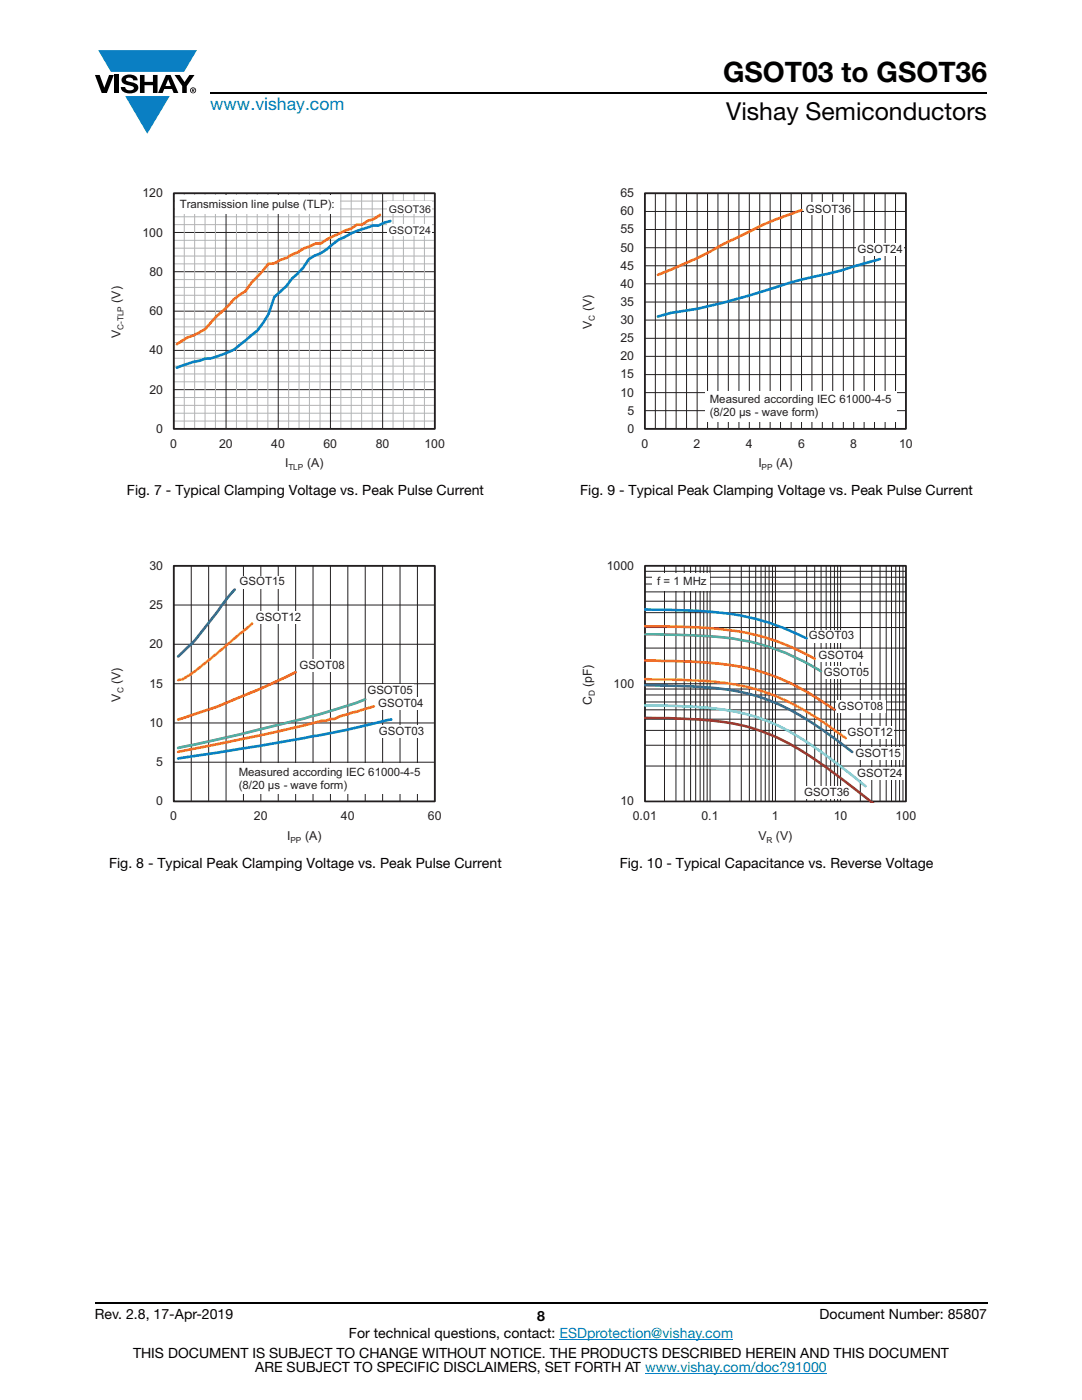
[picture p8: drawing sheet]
<svg xmlns="http://www.w3.org/2000/svg" width="216mm" height="279mm" viewBox="0 0 216 279" stroke-linecap="round" stroke-linejoin="round" font-family="sans-serif">
<g fill="#0a7fc3">
<path d="M19.6 10h19.7l-2.6 4.3h-1.1h-13.5z"/>
<path d="M25 19.2h8.9l-4.5 7.5z"/>
</g>
<g fill="#000">
<path d="M18.9 15h1l.9 2.5 1-2.5h.9l-1.4 3.6h-1zM22.9 15h.9v3.6h-.9zM24.6 15.3a2.1 2.1 0 0 1 2.8 .3l.1 .4h-.9a.79 .79 0 0 0-.7-.5 .79 .79 0 0 0-.8 .4l.3 .3 1 .2a1.08 1.08 0 0 1 1.2 1 1.08 1.08 0 0 1-1.1 1.2 1.73 1.73 0 0 1-2.4-1.2h.9a.96 .96 0 0 0 .8 .6 .96 .96 0 0 0 .9-.4 1.31 1.31 0 0 0-1.2-.6 1.03 1.03 0 0 1-1.1-.6 1.03 1.03 0 0 1 .2-1.1zM27.9 15h.9v1.3h1.7v-1.3h.9v3.6h-.9v-1.6h-1.7v1.6h-.9zM34.8 15h1.1l.9 1.4 1-1.4h1l-1.5 2.2v1.4h-.9v-1.4z"/>
<path d="M33.6 15.9l.5 1.3h-1.1zM33.1 15l-1.6 3.6h1l.3-.8h1.5l.3 .8h1l-1.6-3.6z"/>
<path d="M38.4 17.8h.2v.2h-.2zM38.3 17.7v.7h.1v-.3l.4 .3-.2-.3 .2-.2-.1-.2z"/>
<path d="M38.1 18a.46 .46 0 0 1 .9 0 .46 .46 0 0 1-.9 0zM37.9 18a.6 .6 0 0 0 1.2 0 .6 .6 0 0 0-1.2 0z"/>
</g>
<path d="M42 18.6h155M18.9 260h178.1" fill="none" stroke="#000" stroke-width=".36"/>
<path d="M111.6 267.3h34.7M128.7 274h36.3" fill="none" stroke="#007ec4" stroke-width=".2"/>
<path d="M19.1 37.3h69.7v57.1h-69.7z" fill="#fff"/>
<g fill="none" stroke="#b2b4b6" stroke-width=".2">
<path d="M36.8 38.6v47M38.8 38.6v47M40.9 38.6v47M43 38.6v47M47.2 38.6v47M49.3 38.6v47M51.3 38.6v47M53.4 38.6v47M57.6 38.6v47M59.7 38.6v47M61.7 38.6v47M63.9 38.6v47"/>
<path d="M68 38.6v47M70.1 38.6v47M72.2 38.6v47M74.3 38.6v47M78.4 38.6v47M80.5 38.6v47M82.6 38.6v47M84.7 38.6v47M34.7 58.9h52.1M34.7 57.4h52.1M34.7 55.8h52.1M34.7 52.7h52.1"/>
<path d="M34.7 51.1h52.1M34.7 49.5h52.1M34.7 48h52.1M34.7 44.8h52.1M34.7 43.3h52.1M34.7 41.7h52.1M34.7 40.1h52.1M34.7 79.3h52.1M34.7 76.2h52.1M34.7 74.6h52.1M34.7 73.1h52.1M34.7 71.5h52.1"/>
<path d="M34.7 68.4h52.1M34.7 66.8h52.1M34.7 65.2h52.1M34.7 63.7h52.1M34.7 60.5h52.1M34.7 84h52.1M34.7 82.5h52.1M34.7 80.9h52.1"/>
</g>
<path d="M34.7 38.6h52.1v47h-52.1zM45.1 38.6v47M55.5 38.6v47M65.9 38.6v47M76.3 38.6v47M34.7 54.2h52.1M34.7 46.4h52.1M34.7 77.8h52.1M34.7 69.9h52.1M34.7 62.1h52.1" fill="none" stroke="#231f20" stroke-width=".2"/>
<path d="M34.7 38.6h52.1v47h-52.1z" fill="none" stroke="#231f20" stroke-width=".35"/>
<path d="M77.9 44.1l-1.1 .3-1.3 .6h-1l-1.1 .4a21 21 0 0 0-7 3.3l-2.4 1.8-1.2 .5-1.2 .7-1.1 1.8-2.2 2.1-1.2 1.5-2.4 2.2-1.1 3.3-1.1 1.8-1.1 1.6-3.5 2.8a11.9 11.9 0 0 1-4.7 2.4l-1.1 .3-1.2 .1-1.1 .4-1.2 .2-3.3 1.2" fill="none" stroke="#0a7fc3" stroke-width=".53"/>
<path d="M75.8 42.9l-1.1 .8-1.3 .4-1.2 .7h-1l-1.2 .8-1.1 .4-3.5 1.7-1.4 .9h-1l-2.4 1-1.2 .8-1 .4-1.2 .7-1.2 .4-1.3 .7-1.2 .1-1.1 1.4-2.3 2.4-1.2 1.7-2.2 1.5-1.2 1.4a26.7 26.7 0 0 0-4.5 4.6l-2.5 1.3-1 .3-2.2 1.4" fill="none" stroke="#ef6c22" stroke-width=".53"/>
<g fill="#fff">
<path d="M35.1 38.9h32.7v3.7h-32.7z"/>
<path d="M77.4 40.2h8.8v2.6h-8.8z"/>
<path d="M77.3 44.8h8.8v2.3h-8.8z"/>
<path d="M19.1 108.3h83.7v60.4h-83.7z"/>
</g>
<g fill="none" stroke="#231f20" stroke-width=".2">
<path d="M34.7 112.9h52.1v47h-52.1zM38.2 112.9v47M41.6 112.9v47M45.1 112.9v47M48.6 112.9v47M52 112.9v47M55.5 112.9v47M59 112.9v47M62.5 112.9v47M65.9 112.9v47M69.4 112.9v47M72.9 112.9v47"/>
<path d="M76.3 112.9v47M79.8 112.9v47M83.3 112.9v47M34.7 136.5h52.1M34.7 128.6h52.1M34.7 120.7h52.1M34.7 152.1h52.1M34.7 144.3h52.1"/>
</g>
<path d="M34.7 112.9h52.1v47h-52.1z" fill="none" stroke="#231f20" stroke-width=".35"/>
<path d="M78.1 143.6l-.9 .1a196.6 196.6 0 0 1-16.5 3.6l-8.7 1.5-16.5 2.6" fill="none" stroke="#0a7fc3" stroke-width=".53"/>
<path d="M74.6 141l-6.9 2-.9 .5h-.9l-.9 .4h-.8a464.2 464.2 0 0 1-28.7 6.2" fill="none" stroke="#ef6c22" stroke-width=".53"/>
<path d="M72.9 139.6l-4.1 1.4a340.9 340.9 0 0 1-32.4 8.1l-.9 .2" fill="none" stroke="#4cb74d" stroke-width=".53"/>
<path d="M59 134.2a152.7 152.7 0 0 1-21.7 8.9l-1.8 .5" fill="none" stroke="#ed2024" stroke-width=".53"/>
<path d="M50.3 124.5l-11.3 9.4-2.6 1.7-.9 .1" fill="none" stroke="#ffc907" stroke-width=".53"/>
<path d="M46.8 117.7l-1.7 2-6.1 7.9-3.5 3.4" fill="none" stroke="#305497" stroke-width=".53"/>
<g fill="#fff">
<path d="M46.8 152.4h38.2v6.1h-38.2z"/>
<path d="M50.7 122h9.7v2.6h-9.7z"/>
<path d="M47.4 114.9h9.9v2.6h-9.9z"/>
<path d="M59.5 131.5h9.6v2.6h-9.6z"/>
<path d="M75.2 139.2h9.6v2.5h-9.6z"/>
<path d="M73 136.6h9.6v2.6h-9.6z"/>
<path d="M75.4 144.6h9.5v2.6h-9.5z"/>
<path d="M113.1 34h83.7v60.4h-83.7z"/>
</g>
<g fill="none" stroke="#231f20" stroke-width=".2">
<path d="M128.7 38.6h52.1v47h-52.1zM130.8 38.6v47M132.8 38.6v47M134.9 38.6v47M137 38.6v47M139.1 38.6v47M141.2 38.6v47M143.3 38.6v47M145.3 38.6v47M147.4 38.6v47M149.5 38.6v47M151.6 38.6v47"/>
<path d="M153.7 38.6v47M155.7 38.6v47M157.9 38.6v47M159.9 38.6v47M162 38.6v47M164.1 38.6v47M166.2 38.6v47M168.3 38.6v47M170.3 38.6v47M172.4 38.6v47M174.5 38.6v47M176.6 38.6v47"/>
<path d="M178.7 38.6v47M128.7 56.6h52.1M128.7 53h52.1M128.7 49.4h52.1M128.7 45.8h52.1M128.7 42.2h52.1M128.7 78.4h52.1M128.7 74.8h52.1M128.7 71.1h52.1M128.7 67.5h52.1M128.7 63.9h52.1M128.7 60.3h52.1"/>
<path d="M128.7 82h52.1"/>
</g>
<path d="M128.7 38.6h52.1v47h-52.1z" fill="none" stroke="#231f20" stroke-width=".35"/>
<path d="M175.6 51.7l-5.2 1.5a87.8 87.8 0 0 1-10.5 2.6l-2.6 .7a173.1 173.1 0 0 1-18.2 5.1l-5.2 .8-2.6 .8" fill="none" stroke="#0a7fc3" stroke-width=".53"/>
<path d="M159.9 41.9a76.7 76.7 0 0 0-13 5.6l-2.6 1.2a80 80 0 0 1-13 6.1" fill="none" stroke="#ef6c22" stroke-width=".53"/>
<g fill="#fff">
<path d="M140.8 78h38.2v6.1h-38.2z"/>
<path d="M160.5 40.3h9.6v2.6h-9.6z"/>
<path d="M170.9 48.4h9.5v2.6h-9.5z"/>
<path d="M113.1 108.3h83.7v60.4h-83.7z"/>
</g>
<g fill="none" stroke="#231f20" stroke-width=".2">
<path d="M128.7 120h52.1M128.7 118.1h52.1M128.7 116.6h52.1M128.7 115.2h52.1M128.7 114h52.1M128.7 112.9h52.1v47.1h-52.1zM132.6 112.9v47M134.9 112.9v47M136.5 112.9v47M137.8 112.9v47M138.8 112.9v47M139.7 112.9v47"/>
<path d="M140.4 112.9v47M141.1 112.9v47M141.7 112.9v47M145.6 112.9v47M147.9 112.9v47M149.5 112.9v47M150.8 112.9v47M151.9 112.9v47M152.7 112.9v47M153.5 112.9v47M154.1 112.9v47M154.7 112.9v47"/>
<path d="M158.6 112.9v47M161 112.9v47M162.6 112.9v47M163.8 112.9v47M164.9 112.9v47M165.7 112.9v47M166.5 112.9v47M167.1 112.9v47M167.7 112.9v47M171.7 112.9v47M174 112.9v47M175.6 112.9v47"/>
<path d="M176.8 112.9v47M177.9 112.9v47M178.7 112.9v47M179.5 112.9v47M180.2 112.9v47M128.7 138.7h52.1M128.7 137.5h52.1M128.7 129.3h52.1M128.7 125.2h52.1M128.7 122.3h52.1M128.7 136.5h52.1M128.7 152.9h52.1"/>
<path d="M128.7 148.7h52.1M128.7 145.8h52.1M128.7 143.5h52.1M128.7 141.7h52.1M128.7 140.1h52.1"/>
</g>
<path d="M128.7 112.9h52.1v47h-52.1z" fill="none" stroke="#231f20" stroke-width=".34"/>
<g fill="#fff">
<path d="M130.3 114.4h11.4v3.5h-11.4z"/>
<path d="M168.9 145h9.5v2.5h-9.5z"/>
<path d="M170.4 149.1h9.7v2.4h-9.7z"/>
<path d="M166.7 139.7h10v2.5h-10z"/>
<path d="M163.6 129.6h8.5v2.5h-8.5z"/>
<path d="M164.7 133h8.4v2.4h-8.4z"/>
<path d="M161.7 125.7h8.5v2.5h-8.5z"/>
<path d="M170.7 153.1h9.7v2.4h-9.7z"/>
<path d="M160.8 156.9h8.4v2.5h-8.4z"/>
</g>
<path d="M128.7 121.6a116.2 116.2 0 0 1 19.9 1.4 48.3 48.3 0 0 1 12.4 4.4" fill="none" stroke="#0a7fc3" stroke-width=".51"/>
<path d="M128.7 125l7.7 .1a92.3 92.3 0 0 1 10.9 .9 45.1 45.1 0 0 1 15.3 5.5" fill="none" stroke="#ef6c22" stroke-width=".51"/>
<path d="M128.7 126.6l9.1 .2a49.7 49.7 0 0 1 22.5 5.2l3.5 2" fill="none" stroke="#4cb74d" stroke-width=".51"/>
<path d="M128.7 131.8l8.6 .2a58.7 58.7 0 0 1 15.7 2.4 50.3 50.3 0 0 1 13.5 7.2" fill="none" stroke="#ed2024" stroke-width=".51"/>
<path d="M128.7 135.5l7.5 .2a49 49 0 0 1 20.6 4.1 67.9 67.9 0 0 1 12 7.5" fill="none" stroke="#ffc907" stroke-width=".51"/>
<path d="M128.7 136.7a116.2 116.2 0 0 1 18.4 1.3 42.2 42.2 0 0 1 16.9 7.6l6.1 4.5" fill="none" stroke="#305497" stroke-width=".51"/>
<path d="M128.7 140.8a91.7 91.7 0 0 1 20 1.7 42.9 42.9 0 0 1 15.5 7.8l8.5 6.6" fill="none" stroke="#5fc8d3" stroke-width=".51"/>
<path d="M128.7 143.3l7.1 .1a53.4 53.4 0 0 1 16.1 2.5 60.9 60.9 0 0 1 16.3 9.7l5.9 4.6" fill="none" stroke="#823e1c" stroke-width=".51"/>
<text font-size="5.6" x="144.3" y="16.4">GSOT03 to GSOT36</text>
<text font-size="4.9" x="144.9" y="24">Vishay Semiconductors</text>
<text font-size="3.5" fill="#007ec4" x="42" y="21.9">www.vishay.com</text>
<g font-size="2.8">
<text x="25.3" y="98.8">Fig. 7 - Typical Clamping Voltage vs. Peak Pulse Current</text>
<text x="115.8" y="98.8">Fig. 9 - Typical Peak Clamping Voltage vs. Peak Pulse Current</text>
<text x="21.8" y="173.2">Fig. 8 - Typical Peak Clamping Voltage vs. Peak Pulse Current</text>
<text x="123.7" y="173.2">Fig. 10 - Typical Capacitance vs. Reverse Voltage</text>
<text x="18.9" y="263.3">Rev. 2.8, 17-Apr-2019</text>
<text x="107.2" y="263.6">8</text>
<text x="163.6" y="263.3">Document Number: 85807</text>
<text x="69.6" y="267.1">For technical questions, contact: ESDprotection@vishay.com</text>
<text x="26.5" y="271">THIS DOCUMENT IS SUBJECT TO CHANGE WITHOUT NOTICE. THE PRODUCTS DESCRIBED HEREIN AND THIS DOCUMENT</text>
<text x="50.9" y="273.8">ARE SUBJECT TO SPECIFIC DISCLAIMERS, SET FORTH AT www.vishay.com/doc?91000</text>
</g>
<g font-size="2.5" fill="#231f20">
<text x="28.4" y="39.4">120</text>
<text x="123.8" y="39.4">65</text>
<text x="28.4" y="47.2">100</text>
<text x="123.8" y="46.6">55</text>
<text x="123.8" y="43">60</text>
<text x="123.8" y="53.8">45</text>
<text x="123.8" y="50.2">50</text>
<text x="29.8" y="55">80</text>
<text x="123.8" y="57.4">40</text>
<text x="24.1" y="60.4" transform="rotate(-90 24.1 60.4)">(V)</text>
<text x="29.8" y="62.9">60</text>
<text x="118.1" y="65.7" transform="rotate(-90 118.1 65.7)">V</text>
<text x="118.1" y="62.2" transform="rotate(-90 118.1 62.2)">(V)</text>
<text x="123.8" y="64.7">30</text>
<text x="123.8" y="61.1">35</text>
<text x="24.1" y="67.5" transform="rotate(-90 24.1 67.5)">V</text>
<text x="29.8" y="70.7">40</text>
<text x="123.8" y="71.9">20</text>
<text x="123.8" y="68.3">25</text>
<text x="123.8" y="75.5">15</text>
<text x="29.8" y="78.5">20</text>
<text x="123.8" y="79.1">10</text>
<text x="125.2" y="82.8">5</text>
<text x="31.2" y="86.4">0</text>
<text x="34" y="89.3">0</text>
<text x="43.7" y="89.3">20</text>
<text x="54.1" y="89.3">40</text>
<text x="64.6" y="89.3">60</text>
<text x="75" y="89.3">80</text>
<text x="84.7" y="89.3">100</text>
<text x="125.2" y="86.4">0</text>
<text x="128" y="89.3">0</text>
<text x="138.4" y="89.3">2</text>
<text x="148.8" y="89.3">4</text>
<text x="159.2" y="89.3">6</text>
<text x="169.7" y="89.3">8</text>
<text x="179.4" y="89.3">10</text>
<text x="56.9" y="93.2">I</text>
<text x="61.3" y="93.2">(A)</text>
<text x="151.3" y="93.2">I</text>
<text x="154.9" y="93.2">(A)</text>
<text x="29.8" y="113.7">30</text>
<text x="121.1" y="113.7">1000</text>
<text x="29.8" y="121.6">25</text>
<text x="29.8" y="129.4">20</text>
<text x="24.1" y="136.5" transform="rotate(-90 24.1 136.5)">(V)</text>
<text x="29.8" y="137.2">15</text>
<text x="118.1" y="137.1" transform="rotate(-90 118.1 137.1)">(pF)</text>
<text x="122.4" y="137.2">100</text>
<text x="24.1" y="140" transform="rotate(-90 24.1 140)">V</text>
<text x="118.1" y="140.7" transform="rotate(-90 118.1 140.7)">C</text>
<text x="29.8" y="145.1">10</text>
<text x="31.2" y="152.9">5</text>
<text x="31.2" y="160.7">0</text>
<text x="123.8" y="160.7">10</text>
<text x="34" y="163.7">0</text>
<text x="50.7" y="163.7">20</text>
<text x="57.3" y="167.6">I</text>
<text x="60.9" y="167.6">(A)</text>
<text x="68" y="163.7">40</text>
<text x="85.4" y="163.7">60</text>
<text x="126.3" y="163.7">0.01</text>
<text x="140" y="163.7">0.1</text>
<text x="151.3" y="167.6">V</text>
<text x="154" y="163.7">1</text>
<text x="154.8" y="167.6">(V)</text>
<text x="166.4" y="163.7">10</text>
<text x="178.7" y="163.7">100</text>
</g>
<g font-size="2.3" fill="#231f20">
<text x="35.9" y="41.4">Transmission line pulse (TLP):</text>
<text x="160.8" y="42.4">GSOT36</text>
<text x="171.1" y="50.5">GSOT24</text>
<text x="141.6" y="80.5">Measured according IEC 61000-4-5</text>
<text x="141.6" y="83.1">(8/20 µs - wave form)</text>
<text x="47.8" y="116.8">GSOT15</text>
<text x="131.1" y="116.8">f = 1 MHz</text>
<text x="51" y="123.9">GSOT12</text>
<text x="161.4" y="127.6">GSOT03</text>
<text x="163.3" y="131.5">GSOT04</text>
<text x="59.7" y="133.4">GSOT08</text>
<text x="164.4" y="134.9">GSOT05</text>
<text x="73.3" y="138.5">GSOT05</text>
<text x="75.5" y="141.1">GSOT04</text>
<text x="167.2" y="141.6">GSOT08</text>
<text x="75.6" y="146.6">GSOT03</text>
<text x="169.1" y="146.9">GSOT12</text>
<text x="47.6" y="154.8">Measured according IEC 61000-4-5</text>
<text x="170.7" y="151">GSOT15</text>
<text x="171" y="155">GSOT24</text>
<text x="47.6" y="157.4">(8/20 µs - wave form)</text>
<text x="160.5" y="158.8">GSOT36</text>
</g>
<g font-size="2.1" fill="#231f20">
<text x="77.6" y="42.4">GSOT36</text>
<text x="77.6" y="46.7">GSOT24</text>
</g>
<g font-size="1.7" fill="#231f20">
<text x="24.7" y="65.8" transform="rotate(-90 24.7 65.8)">C-TLP</text>
<text x="118.7" y="64" transform="rotate(-90 118.7 64)">C</text>
<text x="57.5" y="93.8">TLP</text>
<text x="152" y="93.8">PP</text>
<text x="24.7" y="138.4" transform="rotate(-90 24.7 138.4)">C</text>
<text x="118.7" y="138.9" transform="rotate(-90 118.7 138.9)">D</text>
<text x="58" y="168.2">PP</text>
<text x="153" y="168.2">R</text>
</g>
</svg>
